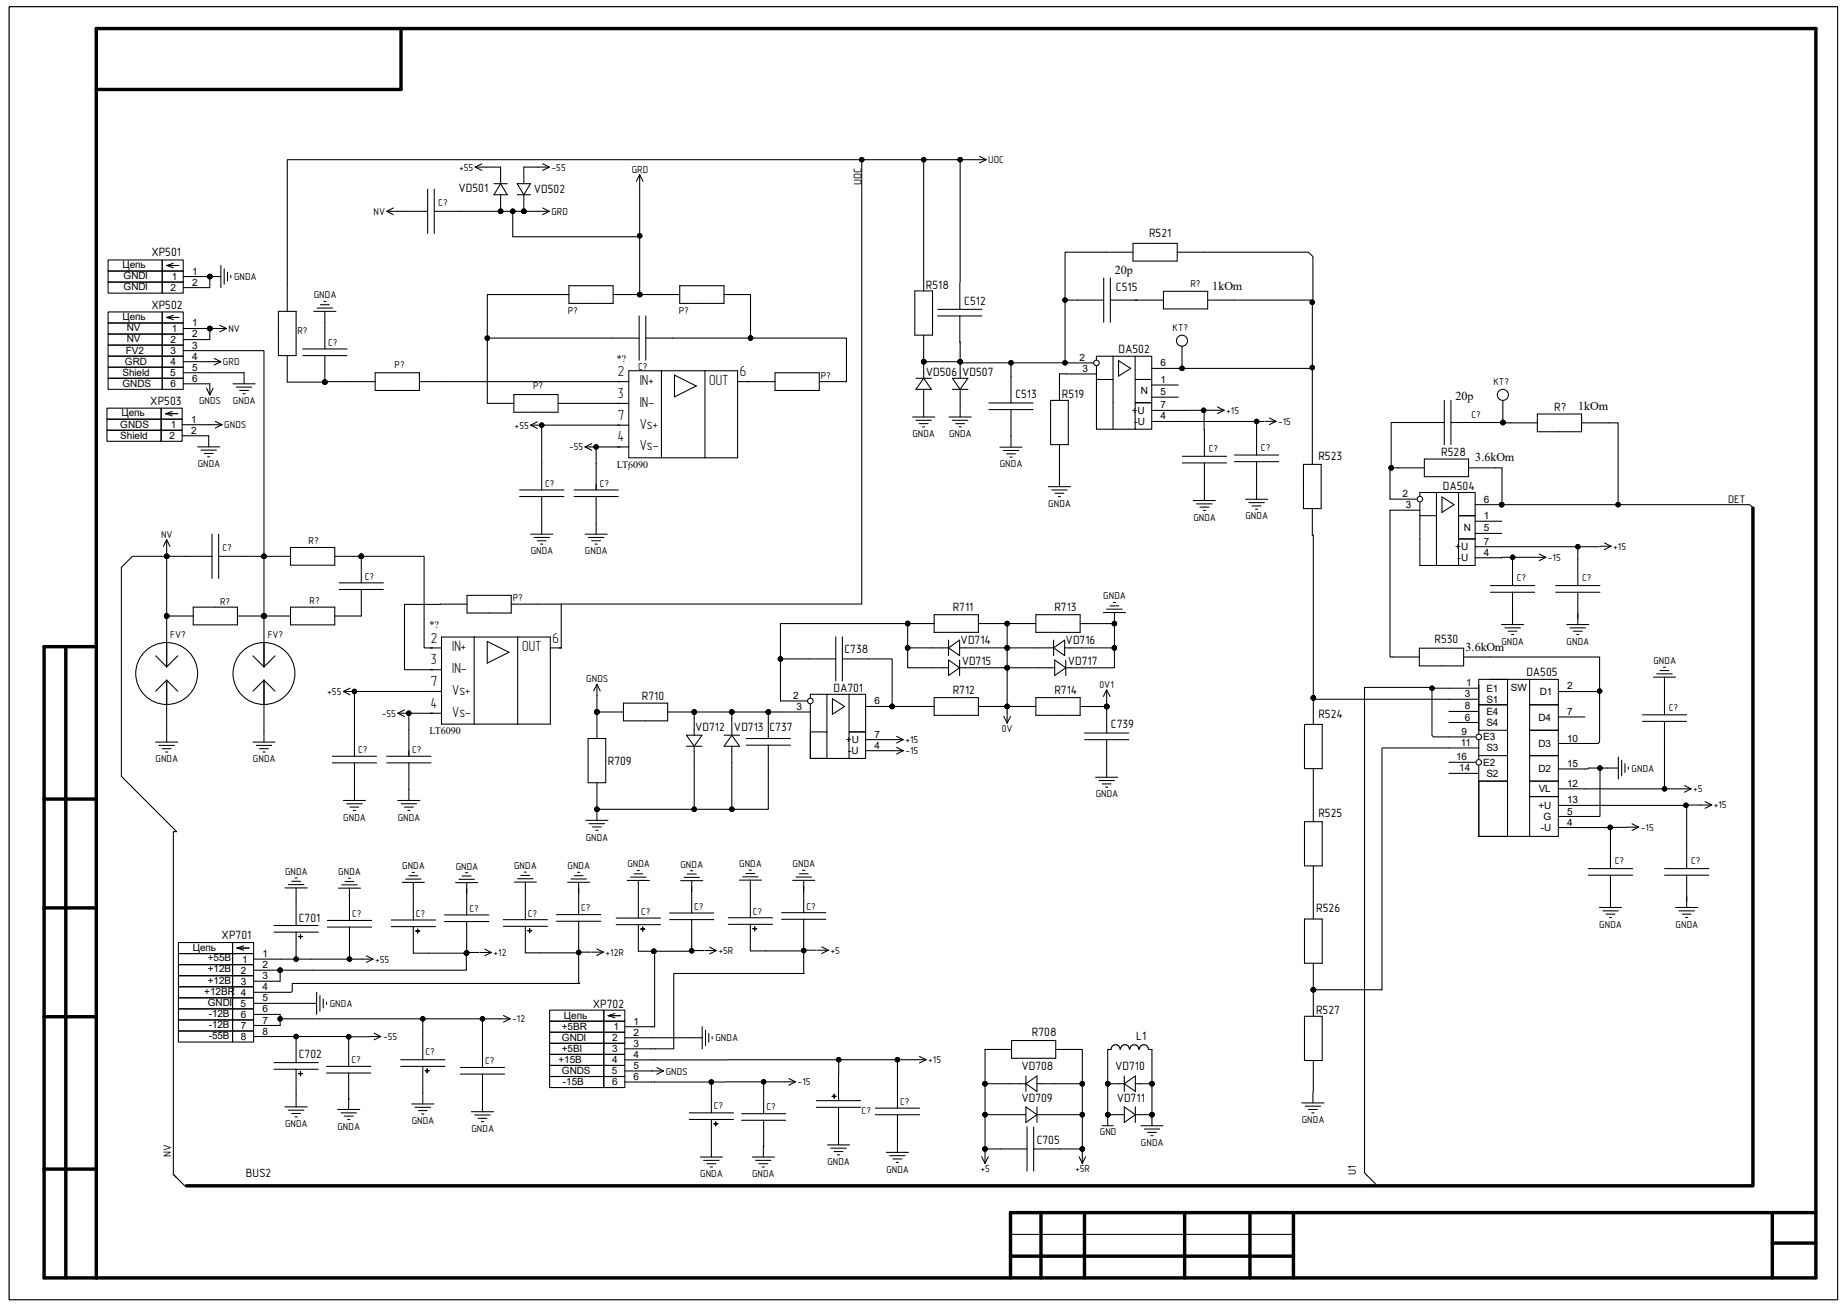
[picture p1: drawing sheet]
<svg xmlns="http://www.w3.org/2000/svg" width="297mm" height="210mm" viewBox="0 0 297 210" stroke-linecap="round" stroke-linejoin="round" font-family="sans-serif">
<g fill="none" stroke="#000" stroke-width=".16">
<path d="M1.5 1.1h294v207.9h-294z"/>
<circle cx="80.5" cy="34" r=".36"/>
<circle cx="82.5" cy="34" r=".36"/>
<circle cx="84.2" cy="34" r=".36"/>
<circle cx="102.9" cy="37.9" r=".36"/>
<circle cx="138.6" cy="25.7" r=".36"/>
<circle cx="148.5" cy="25.7" r=".36"/>
<circle cx="154.4" cy="25.7" r=".36"/>
<circle cx="33.7" cy="44.5" r=".36"/>
<circle cx="33.7" cy="52.8" r=".36"/>
<circle cx="78.4" cy="54.4" r=".36"/>
<circle cx="102.9" cy="47.4" r=".36"/>
<circle cx="120.7" cy="54.4" r=".36"/>
<circle cx="148.5" cy="58.2" r=".36"/>
<circle cx="154.4" cy="58.2" r=".36"/>
<circle cx="162.6" cy="58.3" r=".36"/>
<circle cx="171.3" cy="58.3" r=".36"/>
<circle cx="171.3" cy="48.3" r=".36"/>
<circle cx="190.1" cy="59.2" r=".36"/>
<circle cx="211" cy="59.1" r=".36"/>
<circle cx="211" cy="48.6" r=".36"/>
<circle cx="52.2" cy="61.4" r=".36"/>
<circle cx="87.1" cy="68.4" r=".36"/>
<circle cx="95.9" cy="71.9" r=".36"/>
<circle cx="193.6" cy="66" r=".36"/>
<circle cx="202.1" cy="67.8" r=".36"/>
<circle cx="223.7" cy="75.2" r=".36"/>
<circle cx="241.7" cy="67.9" r=".36"/>
<circle cx="26.8" cy="89.5" r=".36"/>
<circle cx="26.8" cy="99.1" r=".36"/>
<circle cx="42.5" cy="99.1" r=".36"/>
<circle cx="42.5" cy="89.5" r=".36"/>
<circle cx="58.1" cy="89.5" r=".36"/>
<circle cx="241.5" cy="81.2" r=".36"/>
<circle cx="243.2" cy="89.6" r=".36"/>
<circle cx="253.7" cy="87.9" r=".36"/>
<circle cx="260.2" cy="81.2" r=".36"/>
<circle cx="57" cy="111.2" r=".36"/>
<circle cx="65.7" cy="114.7" r=".36"/>
<circle cx="96" cy="114.5" r=".36"/>
<circle cx="111.6" cy="114.5" r=".36"/>
<circle cx="117.7" cy="114.5" r=".36"/>
<circle cx="123.6" cy="114.5" r=".36"/>
<circle cx="125.5" cy="106" r=".36"/>
<circle cx="143.5" cy="113.6" r=".36"/>
<circle cx="146" cy="100.3" r=".36"/>
<circle cx="146" cy="104.2" r=".36"/>
<circle cx="162" cy="104.2" r=".36"/>
<circle cx="162" cy="113.6" r=".36"/>
<circle cx="162" cy="107.4" r=".36"/>
<circle cx="162" cy="100.3" r=".36"/>
<circle cx="178" cy="113.6" r=".36"/>
<circle cx="179.2" cy="100.3" r=".36"/>
<circle cx="179.2" cy="104.2" r=".36"/>
<circle cx="211.2" cy="112.2" r=".36"/>
<circle cx="230.3" cy="110.7" r=".36"/>
<circle cx="257.2" cy="111.1" r=".36"/>
<circle cx="96" cy="130.1" r=".36"/>
<circle cx="111.6" cy="130.1" r=".36"/>
<circle cx="117.7" cy="130.1" r=".36"/>
<circle cx="257.3" cy="123.5" r=".36"/>
<circle cx="258.9" cy="133.1" r=".36"/>
<circle cx="267.7" cy="126.9" r=".36"/>
<circle cx="271.1" cy="129.5" r=".36"/>
<circle cx="45" cy="156" r=".36"/>
<circle cx="47.6" cy="154.2" r=".36"/>
<circle cx="56.2" cy="154.2" r=".36"/>
<circle cx="75" cy="153.3" r=".36"/>
<circle cx="75" cy="153.2" r=".36"/>
<circle cx="93.1" cy="153.2" r=".36"/>
<circle cx="105.1" cy="153" r=".36"/>
<circle cx="111.2" cy="152.9" r=".36"/>
<circle cx="129.2" cy="152.9" r=".36"/>
<circle cx="211.2" cy="159.2" r=".36"/>
<circle cx="45" cy="163.8" r=".36"/>
<circle cx="47.6" cy="166.7" r=".36"/>
<circle cx="56.1" cy="166.7" r=".36"/>
<circle cx="68" cy="163.8" r=".36"/>
<circle cx="77.6" cy="163.8" r=".36"/>
<circle cx="114.4" cy="174" r=".36"/>
<circle cx="122.8" cy="174" r=".36"/>
<circle cx="134.9" cy="170.4" r=".36"/>
<circle cx="144.3" cy="170.4" r=".36"/>
<circle cx="158.4" cy="179.2" r=".36"/>
<circle cx="158.4" cy="174.3" r=".36"/>
<circle cx="174" cy="179.2" r=".36"/>
<circle cx="174" cy="174.3" r=".36"/>
<circle cx="178.1" cy="179.2" r=".36"/>
<circle cx="178.1" cy="174.3" r=".36"/>
<circle cx="185.2" cy="174.3" r=".36"/>
<circle cx="185.2" cy="179.2" r=".36"/>
<circle cx="158.4" cy="184.8" r=".36"/>
<circle cx="174" cy="184.8" r=".36"/>
</g>
<g fill="none" stroke="#000" stroke-width=".55">
<path d="M64.5 4.6v9.8h-49M281.9 81.7v109h-252M10.6 104v101.5M15.5 104h-8.4v101.5h284.9v-200.9h-276.5v200.9M7.1 128.5h8.4M7.1 146h8.4M7.1 163.5h8.4M7.1 188h8.4M167.4 195v10.5M174.4 195v10.5M190.5 195v10.5M201 195v10.5"/>
<path d="M208 195v10.5M285 195v10.5M285 199.9h7M292 195h-129.5v10.5M162.5 202h45.5"/>
</g>
<g fill="none" stroke="#000" stroke-width=".17">
<path d="M62.2 34h6.6M62.2 34l1.1 .5M63.3 33.4l-1.1 .6M68.8 30.4v7.1M69.8 34h18.5M69.8 30.4v7.1M76.4 26.9h4.1v2.6M76.4 26.9l1.1 .5M77.5 26.3l-1.1 .6M79.4 29.5h2.2M80.5 29.5l1.1 1.8h-2.2zM80.5 31.3v2.7"/>
<path d="M82.5 34v4.1h20.2l.2-.2M83.2 31.3h2.1M83.2 29.5h2.1l-1.1 1.8zM84.2 31.3v2.7M87.3 33.4l1 .6M87.3 26.3l1 .6M88.3 26.9h-4.1v2.6M88.3 34l-1 .5M88.3 26.9l-1 .5M102.9 28.1v19.3M102.9 28.1l-.6 1.1M102.9 28.1l.5 1.1"/>
<path d="M138.6 25.7v71.4h-48.4v7.1h-1.7M148.5 25.7h10.1M154.4 25.7v19.7M157.5 25.1l1.1 .6M158.6 25.7l-1.1 .5M182.2 39.1h7.1v2.9h-7.1zM17.4 43.6h8.7v1.8h-8.7zM17.4 41.8h8.7v1.8h-8.7zM17.4 45.4h8.7v1.7h-8.7zM17.4 51.9h8.7v1.8h-8.7zM17.4 50.2h8.7v1.7h-8.7zM17.4 53.7h8.7v1.8h-8.7z"/>
<path d="M17.4 55.5h8.7v1.8h-8.7zM17.4 57.3h8.7v1.8h-8.7zM17.4 59.1h8.7v1.7h-8.7zM26.1 43.6h3.4v1.8h-3.4zM26.1 41.8h3.4v1.8h-3.4zM26.1 45.4h3.4v1.7h-3.4zM26.1 51.9h3.4v1.8h-3.4zM26.1 50.2h3.4v1.7h-3.4zM26.1 53.7h3.4v1.8h-3.4zM26.1 59.1h3.4v1.7h-3.4zM26.1 57.3h3.4v1.8h-3.4zM26.1 55.5h3.4v1.8h-3.4z"/>
<path d="M26.8 42.7h2M26.8 42.7l1.1 .4M26.8 51.1h2M26.8 51.1l1.1 .3M27.9 42.3l-1.1 .4M27.9 50.7l-1.1 .4M29.5 56.4h12.9v50.8M29.5 44.5h6M29.5 52.8h6.9M29.5 59.9h9.7v1.8M29.5 58.2h6M33.7 44.5v1.8h-4.2"/>
<path d="M33.7 52.8v1.8h-4.2M34.4 57.6l1.1 .6M35.3 52.3l1.1 .5M35.5 42.7v3.6M35.5 58.2l-1.1 .5M36 43.2v2.5M36.4 52.8l-1.1 .6M36.6 43.8v1.4M37.1 44.3v.4M44.8 50.1h2.8v7.1h-2.8zM46.2 57.2v4.2h6M48.7 57.2h7.1"/>
<path d="M48.7 56.1h7.1M50.5 50.1h3.5M51 49.5h2.5M51.5 49h1.5M52.1 48.5h.3M52.2 50.1v6M52.2 57.2v4.2M60.3 59.9h7.1v2.9h-7.1zM78.4 54.4v10.5h4.2M91.5 47.4h-13.1v7h24.4M91.5 45.9h7.1v2.9h-7.1zM98.6 47.4h10.7"/>
<path d="M101.1 59.6h17.5v14h-17.5zM102.8 50.8v7.1M103.8 54.4h16.9M103.8 50.8v7.1M106.4 59.6v14M109.3 45.9h7.1v2.9h-7.1zM113.4 59.6v14M116.4 47.4h4.3v7M120.7 54.4h15.4v7h-4.4M124.6 59.9h7.1v2.9h-7.1zM147.1 46.8h2.9v7.1h-2.9zM148.5 58.2h5.9v.1l17.1 .1"/>
<path d="M148.5 46.8v-21.1h-102.3v24.4M148.5 53.9v6.9M150.8 50.8h7.1M150.8 49.7h7.1M154.3 45.5v4.2M154.3 50.8v4.3M154.4 55v5.8M162.6 58.3v6.5M171.5 58.4h4.3M176.3 58.9v10.1h6.2M177.5 48.3h-6.2v10M177.5 44.7v7.1"/>
<path d="M178.6 48.3h8.5M178.6 44.7v7.1M179 57.3v11.7M179.9 58l1.9 1.2-1.9 1.3zM182.2 40.6h-10.9v7.7M182.5 48.3h.3M182.5 57.3h2.7v3.7h-2.7zM182.5 57.3h-6.2v.5M187.1 46.8h7.1v2.9h-7.1zM189.3 40.6h21.1l.7 .7v7.3h-.1M190.1 55.7v3.5M194.2 48.3h16.8v26.4"/>
<path d="M211 59.1l-.1 .1h-25.7M17.2 67.4h8.7v1.8h-8.7zM17.2 65.6h8.7v1.8h-8.7zM17.2 69.2h8.7v1.8h-8.7zM17.4 60.8h8.7v1.8h-8.7zM25.9 67.4h3.4v1.8h-3.4zM25.9 65.6h3.4v1.8h-3.4zM25.9 69.2h3.4v1.8h-3.4zM26.1 60.8h3.4v1.8h-3.4zM26.6 66.5h2M26.6 66.5l1.1 .4M27.7 66.2l-1.1 .3"/>
<path d="M29.3 68.3h6.4M29.3 70.1h4.3v1.8M29.5 61.7h4.2v1.8M31.8 71.9h3.5M32.3 72.4h2.5M32.8 72.9h1.5M33.2 62.4l.5 1.1M33.4 73.5h.3M34.3 62.4l-.6 1.1M34.6 67.8l1.1 .5M35.7 68.3l-1.1 .5M37.5 61.7h3.5"/>
<path d="M38 62.3h2.5M38.5 62.8h1.5M39.1 63.3h.3M60.3 61.4h-8.1M67.4 61.4h33.7M82.6 63.4h7.1v2.9h-7.1zM83.6 78.8h7.1M83.6 79.9h7.1M85.3 68.4h1.8M85.3 68.4l1.1 .5M86.4 67.8l-1.1 .6M87.1 79.9v6"/>
<path d="M89.7 64.9h4.3M92.3 78.8h7.1M92.3 79.9h7.1M94.1 71.9h1.8M94.1 71.9l1.1 .5M94.1 64.9h7M95.2 71.3l-1.1 .6M95.9 79.9v6M101.1 68.4h-14v10.4M101.1 71.9h-5.2v6.9M101.1 75.4v.1M108.5 60.3l3.5 1.8-3.5 1.7z"/>
<path d="M118.6 61.4h6M146.8 67.1h3.5M147.3 60.8h2.5M147.3 67.6h2.5M147.8 68.1h1.4M148.4 68.7h.3M148.5 62.6v4.5M148.5 60.8l1.3 1.8h-2.5zM152.6 67.1h3.6M153.2 62.6h2.4M153.2 60.8h2.4l-1.2 1.8zM153.2 67.6h2.4"/>
<path d="M153.7 68.1h1.4M154.2 68.7h.4M154.4 62.6v4.5M159 65.9h7.1M159 64.8h7.1M160.8 71.9h3.6M161.3 72.4h2.5M161.9 73h1.4M162.4 73.5h.4M162.6 65.9v6M168.6 78.3h3.5M168.9 64.4h2.9v7.1h-2.9z"/>
<path d="M169.1 78.8h2.5M169.7 79.3h1.4M170.2 79.9h.3M170.4 71.5v6.8M176.3 60.1h-5.9v4.3M176.3 61h2.7M182.5 61h2.7v3.8h-2.7zM182.5 64.8h2.7v4.2h-2.7zM185.2 66h8.3l.1 .2 .1 7.2M185.2 67.8h18M185.2 61.9h4.3M185.2 63.9h4.3"/>
<path d="M190.1 74.4h7.1M190.1 73.4h7.1M193.7 74.4v6.1M195.8 65.4l1 .6M196.8 66h-3.3M196.8 66l-1 .5M198.5 74.2h7.1M198.5 73.2h7.1M202.1 67.8v5.4M202.1 74.2v6.1M203.4 67.8h1.8M204.1 67.2l1.1 .6"/>
<path d="M205.2 67.8l-1.1 .5M209.6 74.7h2.8v7.1h-2.8zM223.7 75.2h-.2v5.1h4.3M223.7 75.2h5.3M229 73.8h7.2v2.9h-7.2zM231 79.2v11.7M231.9 79.9l1.9 1.3-1.9 1.2zM232.3 67.9h-8.6v7.3M232.3 64.4v7.1M233.3 67.9h8.4M233.3 64.4v7.1M234.5 79.2h2.7v3.7h-2.7z"/>
<path d="M234.5 79.2h-6.2v.5M236.2 75.2h5.3v6.1v-.1M241.7 67.9l5.5 .1M241.7 64.4v3.5M247.2 66.6h7.1v2.8h-7.1zM254.3 68h5.9v13.2M26.8 86.8v20.4M26.8 99.1h4.3M26.8 86.8l-.5 1.1M26.8 86.8l.5 1.1M31.1 97.6h7.1v2.9h-7.1zM34.1 89.5h-12.8l-1.8 1.7v33.6l8.9 8.9"/>
<path d="M34.1 85.9v7.1M35.2 89.5h11.5M35.2 85.9v7.1M38.2 99.1h8.5M46.7 97.6h7.1v2.9h-7.1zM46.7 88h7.1v2.9h-7.1zM53.8 89.5h4.3M54.5 93.7h7.2M54.5 94.8h7.2M58.1 89.5h10.1v14.7h2.8M58.1 94.8v4.3h-4.3M58.1 89.5v4.2"/>
<path d="M75.1 97.2h-10.1v10.5h6M75.1 95.7h7.1v2.9h-7.1zM82.2 97.2h8M85.3 85.9h3.6M85.9 86.4h2.5M86.4 87h1.4M86.9 87.5h.4M94.1 85.9h3.5M94.6 86.4h2.5M95.2 87h1.4M95.7 87.5h.3M150.2 98.8h7.1v2.9h-7.1z"/>
<path d="M177.4 98.5h3.6M178 98h2.4M178.5 97.4h1.4M179 96.9h.4M179.2 98.5v5.7M191.9 80.5h3.6M192.4 81h2.5M193 81.6h1.4M193.5 82.1h.4M200.3 80.3h3.5M200.8 80.8h2.5M201.4 81.4h1.4"/>
<path d="M201.9 81.9h.3M211 81.8v4.3h.2v26.1M228.3 82h-4.8v23.7h4.7M228.3 80.8v10.1h6.2M228.3 82.9h2.7M234.5 82.9h2.7v3.8h-2.7zM234.5 86.7h2.7v4.2h-2.7zM237.2 89.7l6-.1v4.6M237.2 87.9h20M237.2 83.8h4.3M237.2 85.8h4.3M237.2 81.2h4.3"/>
<path d="M239.7 95.2h7.1M239.7 94.2h7.1M241.5 81.2h39.9l.5 .5M243.2 95.2v5.2M243.2 89.6h5.4M247.5 89.1l1.1 .5M248.6 89.6l-1.1 .6M250.2 95.2h7.1M250.2 94.2h7.1M253.7 95.2v5.2M253.7 87.9v6.3M257.3 87.8h1.8"/>
<path d="M258 87.3l1.1 .5M259.1 87.8l-1.1 .6M25 105.5l1.8 1.7M25 119.3h3.6M25.6 119.9h2.5M26.8 109.4v9.9M26.8 109.4l1.8 1.8M26.8 109.4l-1.8 1.8M28.6 105.5l-1.8 1.7M40.7 105.5l1.7 1.7M40.7 119.3h3.5M41.2 119.9h2.5"/>
<path d="M42.4 109.4v9.9M42.4 109.4l1.8 1.8M42.4 109.4l-1.7 1.8M44.2 105.5l-1.8 1.7M55.2 111.2h1.8M55.2 111.2l1.1 .5M56.3 110.7l-1.1 .5M64 114.7h1.7M64 114.7l1 .5M65 114.2l-1 .5M71 111.2h-14v10.4M71 114.7h-5.3v6.9"/>
<path d="M71 102.4h17.5v14h-17.5zM76.2 102.4v14M78.3 103.1l3.5 1.8-3.5 1.7zM83.2 102.4v14M94.6 118.8h2.8v7.1h-2.8zM96 114.5h4.3M96 110.1v8.7M96 110.1l-.5 1M96 110.1l.5 1M100.3 113.1h7.1v2.8h-7.1zM107.4 114.5h22.9M110.4 118.2h2.5l-1.3 1.8z"/>
<path d="M111.6 114.5v3.7M116.4 118.2h2.5M117.7 118.2l1.2 1.8h-2.5zM117.7 114.5v3.7M120 118.8h7.1M120 119.8h7.1M123.5 119.8v10.3h-5.8M123.5 114.5v4.3M125.5 106v6.7h4.3M125.5 106h8.9M130.3 117.7h2.7v4.3h-2.7zM130.3 113.3v8.7h6.2"/>
<path d="M133 111.6v6.1M133.9 112.4l1.9 1.2-1.9 1.3zM134.4 102.4v7.1M135.5 106h8v7.6M135.5 102.4v7.1M136.5 111.6h2.7v6.1h-2.7zM136.5 117.7h2.7v4.3h-2.7zM136.5 111.6h-6.2v.6M139.2 113.6h11M139.2 118.9h6M144.2 118.4l1 .5M145.2 118.9l-1 .6"/>
<path d="M146 100.3h-20.5v5.7M146 104.2v3.2h6.5M146 100.3h4.2M146 104.2h6.5M146 100.3v3.9M150.2 112.2h7.1v2.8h-7.1zM152.5 102.9v2.5M152.5 106.1l1.8 1.3-1.8 1.2zM152.5 104.2l1.8-1.3v2.5zM154.3 104.2h15.1M154.3 107.4h15.3M154.3 106.1v2.5"/>
<path d="M157.3 113.6h9.3M157.3 100.3h9.3M161.4 115.2l.6 1.1M162 100.3v16M162.5 115.2l-.5 1.1M166.6 112.2h7.1v2.8h-7.1zM169.4 102.9v2.5M169.4 104.2l1.8-1.3v2.5zM169.6 106.1l1.8 1.3-1.8 1.2zM170.1 101.7h-3.5v-2.9h7.1v2.9h-3.6M171.2 104.2h8M171.4 106.1v2.5"/>
<path d="M173.7 113.6h4.6M173.7 100.3h5.5M174.4 118.9h7.1M174.4 117.9h7.1M178 110.9v7M178 118.9v6.1M178 110.9l-.6 1.1M178 110.9l.5 1.1M179.2 104.2v3.2h-7.8M209.8 116.5h2.8v7.1h-2.8zM211.2 112.2l.2 .2h26.4M211.2 112.2v4.3"/>
<path d="M228.2 104.2h7.2v2.9h-7.2zM230.3 110.7h7.5M233 114.4h4.8M233 116.2h4.8M235.4 105.7h21.8v13.6l-.2 .3h-6.4M237.3 118.5h-6.8l-.2-.2v-7.8l-10.9 .1v78l1.8 1.8M237.8 109.3h4.6v4h-4.6zM237.8 113.3h4.6v4.1h-4.6zM237.8 110.1v7.9M237.8 119v3.1M239.6 109.3h6.4M241.4 100.4h3.6"/>
<path d="M242 101h2.5M242.4 117.4v8.2h-4.6M242.5 101.5h1.4M243 102h.4M246 117.4h4.6v4.1h-4.6zM246 113.3h4.6v4.1h-4.6zM246 109.3h4.6v4h-4.6zM250.6 115.3h4.3M251.9 100.4h3.6M252.5 101h2.5M253 101.5h1.4M253.6 102h.3"/>
<path d="M257.2 111.1l-6.6 .1M264.1 116h7.1M264.1 114.9h7.1M265.9 108.9h3.5M266.4 108.4h2.5M267 107.8h1.4M267.5 107.3h.3M267.7 116v10.9h-17.1M267.7 108.9v6M26.1 120.4h1.4M26.6 120.9h.4M28.4 133.7h-.5v55.2l.5 .5"/>
<path d="M41.7 120.4h1.5M42.3 120.9h.3M53.4 121.6h7.2M53.4 122.7h7.2M55.2 128.7h3.6M55.8 129.3h2.4M56.3 129.8h1.4M56.8 130.3h.4M57 122.7v6M62.2 121.6h7.1M62.2 122.7h7.1M64 128.7h3.5"/>
<path d="M64.5 129.3h2.5M65 129.8h1.5M65.6 130.3h.3M65.7 122.7v6M94.2 131.9h3.6M94.7 132.5h2.5M95.3 133h1.4M95.8 133.5h.4M96 125.9v6M96 130.1h21.7M102.5 140h.3M110.4 120h2.5"/>
<path d="M111.6 120v10.1M117.7 120v10.1M120.5 139.9h.3M129.1 140h.3M139.2 120.7h6M144.2 120.2l1 .5M145.2 120.7l-1 .6M176.2 125h3.5M176.7 125.5h2.5M177.2 126.1h1.5M177.8 126.6h.3M209.8 132.1h2.8v7.1h-2.8z"/>
<path d="M211.2 123.6v8.5M211.2 139.2v8.6M233 122.6h4.3M233 124.4h4.8M237.8 125.6h4.6v8.9h-4.6zM237.8 120.3l-15.6 .1v38.8h-11M237.8 123.1v11.4h8.2M237.8 121.5h4.6M246 128.1h4.6v6.4h-4.6zM246 125.6h4.6v2.5h-4.6zM246 121.5h4.6v4.1h-4.6zM250.6 133.1h8.3l.1 6.6"/>
<path d="M250.6 129.5h20.5l.1 .1v10.1M255.4 139.7h7.1M257.3 123.5v7.7l-6.7 .1M258.9 133.1h2.8M260.2 123.5l-9.6 .2M260.2 121.7v3.6M260.8 122.3v2.5M261.3 122.8v1.4M261.7 133h1.8M261.8 123.3v.4M262.4 132.5l1.1 .5M263.5 133l-1.1 .5"/>
<path d="M267.7 126.9h4.2M267.7 139.7h7.1M270.9 126.3l1 .6M271.9 126.9l-1 .5M274.2 128.9l1.1 .6M275.3 129.5h-4.2M275.3 129.5l-1.1 .5M28.7 158.7h8.7v1.8h-8.7zM28.7 156.9h8.7v1.8h-8.7zM28.7 155.1h8.7v1.8h-8.7zM28.7 151.6h8.7v1.7h-8.7zM28.7 153.3h8.7v1.8h-8.7z"/>
<path d="M37.4 156.9h3.4v1.8h-3.4zM37.4 158.7h3.4v1.8h-3.4zM37.4 155.1h3.4v1.8h-3.4zM37.4 151.6h3.4v1.7h-3.4zM37.4 153.3h3.4v1.8h-3.4zM38.1 152.5h2M38.1 152.5l1.1 .3M39.2 152.1l-1.1 .4M40.8 156h4.2M44.1 148.8h7.1M44.1 149.9h7.1M45.8 142.8h3.6"/>
<path d="M46.4 142.3h2.5M46.9 141.7h1.4M47.4 141.2h.4M47.6 142.8v6M47.6 149.9v4.3M48 150.6h.7zM48.3 150.3v.7zM50.9 159.6v3.5M52.6 149.1h7.2M52.6 148h7.2M54.4 142.8h3.6M55 142.3h2.4"/>
<path d="M55.5 141.8h1.4M56 141.2h.4M56.2 149.1v5.1h-15.4M56.2 154.2h3.8M56.2 142.8v5.2M58.9 153.7l1.1 .5M60 154.2l-1.1 .6M62.9 147.9h7.1M62.9 149h7.1M64.7 141.9h3.5M65.2 141.4h2.5M65.8 140.8h1.4"/>
<path d="M66.3 140.3h.3M66.5 141.9v6M66.8 149.7h.7zM67.2 149.4v.7zM71.5 148.2h7.1M71.5 147.1h7.1M73.3 141.9h3.5M73.8 141.4h2.5M74.3 140.9h1.5M74.9 140.3h.3M75 153.3v2.7h-30v1.8h-4.2M75 148.2v5.1h-8.5v-4.3"/>
<path d="M75 141.9v5.2M77.1 153.2h-2.1M77.2 153.2h1.8M77.9 152.6l1.1 .6M79 153.2l-1.1 .5M80.9 147.9h7.1M80.9 149h7.1M82.7 141.8h3.6M83.2 141.3h2.5M83.8 140.8h1.4M84.3 140.2h.4M84.5 141.8v6.1"/>
<path d="M84.8 149.7h.7zM85.2 149.3v.7zM89.5 148.1h7.1M89.5 147.1h7.1M91.3 141.9h3.5M91.8 141.4h2.5M92.3 140.8h1.5M92.9 140.3h.3M93.1 148.1l-.1 5.1h-8.5v-4.2M93.1 141.9v5.2M95.1 153.1l-2 .1v4.8l.1 .1h-46.2v1.3l-.2 .2h-6M95.2 153.1h1.8"/>
<path d="M96 152.6l1 .5M97 153.1l-1 .5M99.1 147.6h7.1M99.1 148.7h7.1M100.9 141.6h3.5M101.4 141h2.5M101.9 140.5h1.5M102.6 141.6v6M102.6 148.7v4.3h2.5M103 149.4h.7zM103.3 149.1l.1 .7zM105.1 153l.2 .1v12h-4.8"/>
<path d="M107.7 147.9h7.1M107.7 146.8h7.1M109.5 141.6h3.5M110 141.1h2.5M110.5 140.6h1.4M111.1 140h.3M111.2 147.9v5.1h-6.1M111.2 141.6v5.2M113.2 152.9h-2M113.4 152.9h1.8M114.1 152.3l1.1 .6M115.2 152.9l-1.1 .5"/>
<path d="M117.1 147.6h7.1M117.1 148.6h7.1M118.9 141.5h3.5M119.4 141h2.5M119.9 140.5h1.5M120.7 141.5v6.1M121 149.3l.7 .1zM121.4 149v.7zM125.7 147.8h7.1M125.7 146.8h7.1M127.5 141.6h3.5M128 141h2.5"/>
<path d="M128.5 140.5h1.5M129.2 147.8v5.1h-8.5v-4.3M129.2 141.6v5.2M131.2 152.8l-2 .1v3.6h.1h-21v12.1l-7.8 .1M131.4 152.8h1.8M132.1 152.3l1.1 .5M133.2 152.8l-1.1 .5M209.8 147.8h2.8v7.1h-2.8zM211.2 154.9v8.5M255.4 140.7h7.1M257.2 145.9h3.6M257.7 146.5h2.5"/>
<path d="M258.3 147h1.4M258.8 147.5h.4M259 140.7v5.2M267.7 140.7h7.1M269.5 145.9h3.5M270 146.5h2.5M270.5 147h1.4M271 147.5h.4M271.2 140.7v5.2M28.7 162.2h8.7v1.8h-8.7zM28.7 160.5h8.7v1.7h-8.7zM28.7 164h8.7v1.8h-8.7z"/>
<path d="M28.7 165.8h8.7v1.8h-8.7zM37.4 164h3.4v1.8h-3.4zM37.4 162.2h3.4v1.8h-3.4zM37.4 165.8h3.4v1.8h-3.4zM37.4 160.5h3.4v1.7h-3.4zM40.8 166.7h15.3v4.8M40.8 163.1h4.2v1.8h-4.2M40.8 161.3h10.1M44.1 170.9h7.1M44.1 171.9h7.1M44.9 163.8h37.1M45.8 178h3.6"/>
<path d="M46.4 178.5h2.5M46.9 179.1h1.4M47.4 179.6h.4M47.6 166.6v4.3M47.6 171.9v6.1M48 172.6l.7 .1zM48.3 172.3v.7zM51.4 160.1v2.5M52 160.6v1.5M52.5 161.2v.3M52.5 172.6h7.1M52.5 171.5h7.1"/>
<path d="M54.3 178.4h3.5M54.8 179h2.5M55.4 179.5h1.4M56.1 172.6v5.8M56.1 166.7h3.3M59.5 166.7h1.7M60.2 166.1l1 .6M61.2 166.7l-1 .5M64.4 171.5h7.1M64.4 170.4h7.1M66.2 177.5h3.6M66.7 178.1h2.5"/>
<path d="M67.3 178.6h1.4M67.8 179.1h.4M68 163.8v6.6M68 171.5v6M68.3 172.2h.8zM68.7 171.8v.8zM74 172.7h7.1M74 171.7h7.1M75.8 178.8h3.6M76.3 179.3h2.5M76.9 179.8h1.4M77.6 163.8v7.9"/>
<path d="M77.6 172.7v6.1M81 163.3l1 .5M82 163.8l-1 .6M88.4 164.2h8.7v1.8h-8.7zM88.4 162.4h8.7v1.8h-8.7zM88.4 166h8.7v1.8h-8.7zM88.4 167.8h8.7v1.8h-8.7zM88.4 169.6h8.7v1.7h-8.7zM88.4 171.3h8.7v1.8h-8.7zM88.4 173.1h8.7v1.8h-8.7zM97.1 164.2h3.4v1.8h-3.4zM97.1 162.4h3.4v1.8h-3.4z"/>
<path d="M97.1 166h3.4v1.8h-3.4zM97.1 171.3h3.4v1.8h-3.4zM97.1 169.6h3.4v1.7h-3.4zM97.1 167.8h3.4v1.8h-3.4zM97.1 173.1h3.4v1.8h-3.4zM97.8 163.3h2M97.8 163.3l1.1 .4M98.9 163l-1.1 .3M100.5 172.2h6.2M100.5 166.9h12.4M100.5 174h22.3v5.1M105.6 171.7l1.1 .5"/>
<path d="M106.7 172.2l-1.1 .6M110.8 179h7.2M112.9 165.1v3.6M113.5 165.6v2.5M114 166.2v1.4M114.4 174v5M114.5 166.7v.4M119.2 179.1h7.2M122.8 174h5.1M126.8 173.4l1.1 .6M127.9 174l-1.1 .5M131.3 178.1h7.1"/>
<path d="M131.3 177h7.1M133.8 176.3h.7zM134.1 175.9l.1 .7zM134.8 172.7v4.3M134.8 178.1v6M134.9 170.4v2.3M140.8 179.3h7.1M140.8 178.2h7.1M144.3 170.4v7.8M144.3 179.3v6M147.8 169.9l1.1 .5M148.9 170.4h-48.4"/>
<path d="M148.9 170.4l-1.1 .5M158.4 179.2h6.6M158.4 174.3h6.6M162.7 168.8h-4.3v18.3M162.7 167.3h7.1v2.9h-7.1zM165 173v2.5M165 178l1.8 1.2-1.8 1.3zM165 174.3l1.8-1.3v2.5zM166.8 179.2h7.2M166.8 174.3h7.2M166.8 178v2.5M169.8 168.8h4.2v18.3"/>
<path d="M178.1 179.2h2.7M178.1 174.3h2.7M178.7 168.8h-.6v12.2M178.7 168.7a.71 .71 0 0 1 .7-.7 .71 .71 0 0 1 .7 .7M180.2 168.7a.71 .71 0 0 1 .7-.7 .71 .71 0 0 1 .7 .7M180.8 174.3l1.8-1.3v2.5zM180.8 178l1.8 1.2-1.8 1.3zM180.8 173v2.5M181.7 168.7a.7 .7 0 0 1 .7-.7 .7 .7 0 0 1 .7 .7M182.6 179.2h2.6M182.6 174.3h2.6M182.6 178v2.5"/>
<path d="M183.2 168.7a.71 .71 0 0 1 .7-.7 .71 .71 0 0 1 .8 .7M184.7 168.8h.5v12.2M209.3 177.4h3.6M209.8 163.4h2.8v7.1h-2.8zM209.9 177.9h2.5M210.4 178.4h1.4M210.9 179h.4M211.1 175.6v1.8M211.2 170.5v5M27.9 188.9l1.8 1.7M55.9 180h.4M77.4 180.4h.4"/>
<path d="M110.8 180h7.2M112.6 186.1h3.6M113.1 186.6h2.5M113.7 187.1h1.4M114.2 187.7h.4M114.4 180v6.1M114.8 180.7h.7zM115.1 180.4v.7zM119.2 180.1h7.2M121 186.1h3.5M121.5 186.6h2.5M122 187.1h1.5"/>
<path d="M122.6 187.7h.3M122.8 180.1v6M133.1 184.1h3.5M133.6 184.6h2.5M134.1 185.2h1.5M134.7 185.7h.3M142.5 185.3h3.6M143.1 185.8h2.5M143.6 186.4h1.4M144.1 186.9h.4M157.9 186l.5 1.1M158.4 184.8h6.8"/>
<path d="M158.9 186l-.5 1.1M162.5 198.5h45.5M165.2 181.2v7.1M166.2 184.8h7.8M166.2 181.2v7.1M173.5 186l.5 1.1M174.6 186l-.6 1.1M177.2 181h1.8M183.5 181h3.5M184 181.6h2.5M184.5 182.1h1.5M185.1 182.6h.3"/>
<circle cx="176.3" cy="58.4" r=".44"/>
<circle cx="190.1" cy="54.8" r=".89"/>
<circle cx="241.7" cy="63.5" r=".89"/>
<circle cx="228.3" cy="80.3" r=".44"/>
<circle cx="26.8" cy="108.3" r="5"/>
<circle cx="42.4" cy="108.3" r="5"/>
<circle cx="130.3" cy="112.7" r=".44"/>
<circle cx="237.8" cy="118.5" r=".44"/>
<circle cx="237.8" cy="122.6" r=".44"/>
</g>
<g fill="#000">
<circle cx="80.5" cy="34" r=".36"/>
<circle cx="82.5" cy="34" r=".36"/>
<circle cx="84.2" cy="34" r=".36"/>
<circle cx="102.9" cy="37.9" r=".36"/>
<circle cx="138.6" cy="25.7" r=".36"/>
<circle cx="148.5" cy="25.7" r=".36"/>
<circle cx="154.4" cy="25.7" r=".36"/>
<circle cx="33.7" cy="44.5" r=".36"/>
<circle cx="33.7" cy="52.8" r=".36"/>
<circle cx="78.4" cy="54.4" r=".36"/>
<circle cx="102.9" cy="47.4" r=".36"/>
<circle cx="120.7" cy="54.4" r=".36"/>
<circle cx="148.5" cy="58.2" r=".36"/>
<circle cx="154.4" cy="58.2" r=".36"/>
<circle cx="162.6" cy="58.3" r=".36"/>
<circle cx="171.3" cy="58.3" r=".36"/>
<circle cx="171.3" cy="48.3" r=".36"/>
<circle cx="190.1" cy="59.2" r=".36"/>
<circle cx="211" cy="59.1" r=".36"/>
<circle cx="211" cy="48.6" r=".36"/>
<circle cx="52.2" cy="61.4" r=".36"/>
<circle cx="87.1" cy="68.4" r=".36"/>
<circle cx="95.9" cy="71.9" r=".36"/>
<circle cx="193.6" cy="66" r=".36"/>
<circle cx="202.1" cy="67.8" r=".36"/>
<circle cx="223.7" cy="75.2" r=".36"/>
<circle cx="241.7" cy="67.9" r=".36"/>
<circle cx="26.8" cy="89.5" r=".36"/>
<circle cx="26.8" cy="99.1" r=".36"/>
<circle cx="42.5" cy="99.1" r=".36"/>
<circle cx="42.5" cy="89.5" r=".36"/>
<circle cx="58.1" cy="89.5" r=".36"/>
<circle cx="241.5" cy="81.2" r=".36"/>
<circle cx="243.2" cy="89.6" r=".36"/>
<circle cx="253.7" cy="87.9" r=".36"/>
<circle cx="260.2" cy="81.2" r=".36"/>
<circle cx="57" cy="111.2" r=".36"/>
<circle cx="65.7" cy="114.7" r=".36"/>
<circle cx="96" cy="114.5" r=".36"/>
<circle cx="111.6" cy="114.5" r=".36"/>
<circle cx="117.7" cy="114.5" r=".36"/>
<circle cx="123.6" cy="114.5" r=".36"/>
<circle cx="125.5" cy="106" r=".36"/>
<circle cx="143.5" cy="113.6" r=".36"/>
<circle cx="146" cy="100.3" r=".36"/>
<circle cx="146" cy="104.2" r=".36"/>
<circle cx="162" cy="104.2" r=".36"/>
<circle cx="162" cy="113.6" r=".36"/>
<circle cx="162" cy="107.4" r=".36"/>
<circle cx="162" cy="100.3" r=".36"/>
<circle cx="178" cy="113.6" r=".36"/>
<circle cx="179.2" cy="100.3" r=".36"/>
<circle cx="179.2" cy="104.2" r=".36"/>
<circle cx="211.2" cy="112.2" r=".36"/>
<circle cx="230.3" cy="110.7" r=".36"/>
<circle cx="257.2" cy="111.1" r=".36"/>
<circle cx="96" cy="130.1" r=".36"/>
<circle cx="111.6" cy="130.1" r=".36"/>
<circle cx="117.7" cy="130.1" r=".36"/>
<circle cx="257.3" cy="123.5" r=".36"/>
<circle cx="258.9" cy="133.1" r=".36"/>
<circle cx="267.7" cy="126.9" r=".36"/>
<circle cx="271.1" cy="129.5" r=".36"/>
<circle cx="45" cy="156" r=".36"/>
<circle cx="47.6" cy="154.2" r=".36"/>
<circle cx="56.2" cy="154.2" r=".36"/>
<circle cx="75" cy="153.3" r=".36"/>
<circle cx="75" cy="153.2" r=".36"/>
<circle cx="93.1" cy="153.2" r=".36"/>
<circle cx="105.1" cy="153" r=".36"/>
<circle cx="111.2" cy="152.9" r=".36"/>
<circle cx="129.2" cy="152.9" r=".36"/>
<circle cx="211.2" cy="159.2" r=".36"/>
<circle cx="45" cy="163.8" r=".36"/>
<circle cx="47.6" cy="166.7" r=".36"/>
<circle cx="56.1" cy="166.7" r=".36"/>
<circle cx="68" cy="163.8" r=".36"/>
<circle cx="77.6" cy="163.8" r=".36"/>
<circle cx="114.4" cy="174" r=".36"/>
<circle cx="122.8" cy="174" r=".36"/>
<circle cx="134.9" cy="170.4" r=".36"/>
<circle cx="144.3" cy="170.4" r=".36"/>
<circle cx="158.4" cy="179.2" r=".36"/>
<circle cx="158.4" cy="174.3" r=".36"/>
<circle cx="174" cy="179.2" r=".36"/>
<circle cx="174" cy="174.3" r=".36"/>
<circle cx="178.1" cy="179.2" r=".36"/>
<circle cx="178.1" cy="174.3" r=".36"/>
<circle cx="185.2" cy="174.3" r=".36"/>
<circle cx="185.2" cy="179.2" r=".36"/>
<circle cx="158.4" cy="184.8" r=".36"/>
<circle cx="174" cy="184.8" r=".36"/>
</g>
<g font-size="2.4">
<text x="99.4" y="60.5">2</text>
<text x="99.4" y="64">3</text>
<text x="102.9" y="61.9">IN+</text>
<text x="102.9" y="65.4">IN-</text>
<text x="114" y="61.9">OUT</text>
<text x="119" y="60.5">6</text>
<text x="99.4" y="71">4</text>
<text x="99.4" y="67.5">7</text>
<text x="102.9" y="68.9">Vs+</text>
<text x="102.9" y="72.4">Vs-</text>
<text x="69.3" y="103.3">2</text>
<text x="69.3" y="106.8">3</text>
<text x="72.7" y="104.7">IN+</text>
<text x="83.9" y="104.7">OUT</text>
<text x="88.9" y="103.3">6</text>
<text x="69.3" y="113.8">4</text>
<text x="69.3" y="110.3">7</text>
<text x="72.7" y="108.2">IN-</text>
<text x="72.7" y="111.7">Vs+</text>
<text x="72.7" y="115.2">Vs-</text>
</g>
<g font-size="1.9">
<text x="73.7" y="30.9">VD501</text>
<text x="85.9" y="31.1">VD502</text>
<text x="24.3" y="41.2">XP501</text>
<text x="184.8" y="38.1">R521</text>
<text x="148.9" y="46.4">R518</text>
<text x="179.3" y="44.1">20p</text>
<text x="179.5" y="46.8">C515</text>
<text x="194.9" y="46.6">1kOm</text>
<text x="24.3" y="49.6">XP502</text>
<text x="155.1" y="49">C512</text>
<text x="179.9" y="56.7">DA502</text>
<text x="24.2" y="65.1">XP503</text>
<text x="148.9" y="60.5">VD506 VD507</text>
<text x="163.3" y="64.1">C513</text>
<text x="170.8" y="64">R519</text>
<text x="234.1" y="64.4">20p</text>
<text x="253.8" y="66">1kOm</text>
<text x="249.9" y="66.2">R?</text>
<text x="212" y="74">R523</text>
<text x="231.8" y="73.4">R528</text>
<text x="237.2" y="74.2">3.6kOm</text>
<text x="232" y="78.8">DA504</text>
<text x="153.2" y="98.3">R711</text>
<text x="169.5" y="98.3">R713</text>
<text x="135.8" y="105">C738</text>
<text x="154.5" y="103.6">VD714</text>
<text x="154.6" y="107">VD715</text>
<text x="171.4" y="103.6">VD716</text>
<text x="171.7" y="107">VD717</text>
<text x="230.7" y="103.3">R530</text>
<text x="235.7" y="104.7">3.6kOm</text>
<text x="103.2" y="112.5">R710</text>
<text x="134" y="111.3">DA701</text>
<text x="153.2" y="111.6">R712</text>
<text x="169.5" y="111.6">R714</text>
<text x="245.4" y="108.7">DA505</text>
<text x="111.8" y="117.5">VD712</text>
<text x="118" y="117.5">VD713</text>
<text x="123.7" y="117.5">C737</text>
<text x="178.6" y="117.1">C739</text>
<text x="212" y="115.4">R524</text>
<text x="97.7" y="123">R709</text>
<text x="212" y="131.4">R525</text>
<text x="48" y="148.3">C701</text>
<text x="211.7" y="146.7">R526</text>
<text x="35.6" y="151">XP701</text>
<text x="95.3" y="162.1">XP702</text>
<text x="165.9" y="166.6">R708</text>
<text x="182.7" y="167.3">L1</text>
<text x="211.6" y="163">R527</text>
<text x="48" y="170.1">C702</text>
<text x="164.3" y="172.1">VD708</text>
<text x="179.3" y="172.1">VD710</text>
<text x="164.3" y="177.2">VD709</text>
<text x="179.6" y="177.2">VD711</text>
<text x="166.7" y="184">C705</text>
<text x="39.5" y="189.2">BUS2</text>
</g>
<g font-size="1.8">
<text x="138.6" y="29.8" transform="rotate(-90 138.6 29.8)">UOC</text>
<text x="277.9" y="80.8">DET</text>
<text x="27.5" y="186" transform="rotate(-90 27.5 186)">NV</text>
<text x="218" y="189" transform="rotate(-90 218 189)">U1</text>
</g>
<g font-size="1.6">
<text x="73.8" y="27.4">+55</text>
<text x="88.7" y="27.4">-55</text>
<text x="101.6" y="27.8">GRD</text>
<text x="158.9" y="26.2">UOC</text>
<text x="60.1" y="34.5">NV</text>
<text x="70.5" y="33.1">C?</text>
<text x="88.7" y="34.5">GRD</text>
<text x="19.7" y="43.1">Цепь</text>
<text x="19.9" y="44.9">GNDI</text>
<text x="19.9" y="46.7">GNDI</text>
<text x="27.4" y="46.8">2</text>
<text x="27.6" y="45">1</text>
<text x="30.9" y="44.2">1</text>
<text x="30.9" y="45.9">2</text>
<text x="37.6" y="45">GNDA</text>
<text x="50.5" y="48">GNDA</text>
<text x="191.4" y="46.1">R?</text>
<text x="19.7" y="51.5">Цепь</text>
<text x="20.4" y="53.3">NV</text>
<text x="27.6" y="53.4">1</text>
<text x="30.9" y="52.5">1</text>
<text x="36.7" y="53.4">NV</text>
<text x="47.8" y="53.7">R?</text>
<text x="91.3" y="50.4">P?</text>
<text x="109.1" y="50.4">P?</text>
<text x="188.6" y="53.2">KT?</text>
<text x="20.1" y="58.6">GRD</text>
<text x="20.2" y="56.9">FV2</text>
<text x="20.4" y="55.1">NV</text>
<text x="27.4" y="56.9">3</text>
<text x="27.4" y="58.7">4</text>
<text x="27.4" y="55.2">2</text>
<text x="30.9" y="56">3</text>
<text x="30.9" y="59.6">5</text>
<text x="30.9" y="57.8">4</text>
<text x="30.9" y="54.3">2</text>
<text x="35.9" y="58.7">GRD</text>
<text x="52.8" y="55.6">C?</text>
<text x="63.5" y="59.1">P?</text>
<text x="99.2" y="58.2">*?</text>
<text x="102.6" y="59.6">C?</text>
<text x="173.6" y="58">2</text>
<text x="174.1" y="59.8">3</text>
<text x="186.6" y="58.9">6</text>
<text x="19.7" y="62.2">GNDS</text>
<text x="19.7" y="60.4">Shield</text>
<text x="27.4" y="60.5">5</text>
<text x="27.4" y="62.3">6</text>
<text x="30.9" y="61.4">6</text>
<text x="32" y="64.9">GNDS</text>
<text x="37.5" y="64.9">GNDA</text>
<text x="85.7" y="62.6">P?</text>
<text x="132" y="60.9">P?</text>
<text x="183.4" y="63.4">N</text>
<text x="186.6" y="61.6">1</text>
<text x="186.6" y="63.5">5</text>
<text x="186.6" y="65.7">7</text>
<text x="240.2" y="61.9">KT?</text>
<text x="19.3" y="70.5">Shield</text>
<text x="19.3" y="68.7">GNDS</text>
<text x="19.5" y="67">Цепь</text>
<text x="27.3" y="70.7">2</text>
<text x="27.5" y="68.9">1</text>
<text x="30.7" y="68">1</text>
<text x="30.7" y="69.8">2</text>
<text x="36.1" y="68.9">GNDS</text>
<text x="82.8" y="68.9">+55</text>
<text x="146.7" y="70.3">GNDA</text>
<text x="152.6" y="70.3">GNDA</text>
<text x="182" y="66.5">+U</text>
<text x="182.4" y="68.3">-U</text>
<text x="186.6" y="67.4">4</text>
<text x="197.2" y="66.5">+15</text>
<text x="205.5" y="68.3">-15</text>
<text x="236.6" y="67.3">C?</text>
<text x="31.8" y="75.1">GNDA</text>
<text x="91.5" y="72.4">-55</text>
<text x="99.2" y="75.2">LT6090</text>
<text x="160.8" y="75.1">GNDA</text>
<text x="194.4" y="72.7">C?</text>
<text x="202.8" y="72.5">C?</text>
<text x="87.7" y="78.3">C?</text>
<text x="96.4" y="78.3">C?</text>
<text x="168.6" y="81.5">GNDA</text>
<text x="191.9" y="83.7">GNDA</text>
<text x="200.3" y="83.5">GNDA</text>
<text x="225.6" y="79.9">2</text>
<text x="226.1" y="81.7">3</text>
<text x="238.6" y="83.5">1</text>
<text x="238.6" y="80.8">6</text>
<text x="25.9" y="86.5">NV</text>
<text x="35.8" y="88.6">C?</text>
<text x="49.6" y="87.5">R?</text>
<text x="85.3" y="89.1">GNDA</text>
<text x="94.1" y="89.1">GNDA</text>
<text x="234" y="88.5">+U</text>
<text x="235.4" y="85.3">N</text>
<text x="238.6" y="85.4">5</text>
<text x="238.6" y="89.4">4</text>
<text x="238.6" y="87.6">7</text>
<text x="259.4" y="88.4">+15</text>
<text x="58.7" y="93.2">C?</text>
<text x="234.4" y="90.3">-U</text>
<text x="243.9" y="93.5">C?</text>
<text x="248.9" y="90.2">-15</text>
<text x="254.4" y="93.5">C?</text>
<text x="35.4" y="97.3">R?</text>
<text x="49.8" y="97.2">R?</text>
<text x="69.1" y="101">*?</text>
<text x="82.5" y="96.6">P?</text>
<text x="177.4" y="96.4">GNDA</text>
<text x="27.4" y="102.7">FV?</text>
<text x="43.1" y="102.7">FV?</text>
<text x="241.4" y="103.7">GNDA</text>
<text x="251.9" y="103.7">GNDA</text>
<text x="265.9" y="106.8">GNDA</text>
<text x="52.6" y="111.8">+55</text>
<text x="94.3" y="109.7">GNDS</text>
<text x="127.6" y="112.4">2</text>
<text x="140.6" y="113.3">6</text>
<text x="176.8" y="110.6">0V1</text>
<text x="235.5" y="112.1">3</text>
<text x="235.8" y="110.4">1</text>
<text x="239" y="113">S1</text>
<text x="239" y="111.3">E1</text>
<text x="243" y="111.1">SW</text>
<text x="247.6" y="111.8">D1</text>
<text x="252" y="110.9">2</text>
<text x="61.4" y="115.3">-55</text>
<text x="69.1" y="118.1">LT6090</text>
<text x="128.1" y="114.2">3</text>
<text x="136" y="119.5">+U</text>
<text x="140.6" y="118.6">7</text>
<text x="145.6" y="119.5">+15</text>
<text x="161.1" y="117.7">0V</text>
<text x="234.9" y="119.9">11</text>
<text x="235" y="118.2">9</text>
<text x="235.5" y="114.1">8</text>
<text x="235.5" y="115.9">6</text>
<text x="238.5" y="119">E3</text>
<text x="239" y="115">E4</text>
<text x="239" y="116.8">S4</text>
<text x="247.4" y="115.9">D4</text>
<text x="252" y="119.3">10</text>
<text x="252" y="115">7</text>
<text x="268.4" y="114.3">C?</text>
<text x="25" y="122.6">GNDA</text>
<text x="40.7" y="122.6">GNDA</text>
<text x="57.6" y="121.1">C?</text>
<text x="66.3" y="121.1">C?</text>
<text x="136.4" y="121.3">-U</text>
<text x="140.6" y="120.4">4</text>
<text x="145.6" y="121.3">-15</text>
<text x="234.1" y="122.3">16</text>
<text x="234.7" y="124">14</text>
<text x="238.5" y="123.1">E2</text>
<text x="239" y="124.9">S2</text>
<text x="239" y="120.8">S3</text>
<text x="247.4" y="124.2">D2</text>
<text x="247.4" y="120.1">D3</text>
<text x="252" y="123.3">15</text>
<text x="262.4" y="124.1">GNDA</text>
<text x="55.2" y="132">GNDA</text>
<text x="64" y="132">GNDA</text>
<text x="176.2" y="128.2">GNDA</text>
<text x="247.4" y="130.1">+U</text>
<text x="247.4" y="127.4">VL</text>
<text x="248.2" y="131.9">G</text>
<text x="252" y="129.2">13</text>
<text x="252" y="126.5">12</text>
<text x="252" y="131">5</text>
<text x="272.3" y="127.4">+5</text>
<text x="275.6" y="130">+15</text>
<text x="94.2" y="135.2">GNDA</text>
<text x="247.8" y="133.6">-U</text>
<text x="252" y="132.8">4</text>
<text x="263.9" y="133.6">-15</text>
<text x="45.8" y="140.7">GNDA</text>
<text x="54.4" y="140.7">GNDA</text>
<text x="64.7" y="139.8">GNDA</text>
<text x="73.3" y="139.8">GNDA</text>
<text x="82.7" y="139.7">GNDA</text>
<text x="91.3" y="139.8">GNDA</text>
<text x="100.9" y="139.5">GNDA</text>
<text x="109.4" y="139.5">GNDA</text>
<text x="118.9" y="139.4">GNDA</text>
<text x="127.5" y="139.4">GNDA</text>
<text x="259.7" y="139">C?</text>
<text x="271.9" y="139">C?</text>
<text x="56.6" y="147.5">C?</text>
<text x="66.9" y="147.4">C?</text>
<text x="75.5" y="146.6">C?</text>
<text x="84.9" y="147.4">C?</text>
<text x="93.5" y="146.6">C?</text>
<text x="103.1" y="147.1">C?</text>
<text x="111.6" y="146.3">C?</text>
<text x="121.1" y="147.1">C?</text>
<text x="129.7" y="146.3">C?</text>
<text x="257.2" y="149.2">GNDA</text>
<text x="269.5" y="149.2">GNDA</text>
<text x="31" y="152.9">Цепь</text>
<text x="33.4" y="154.6">+55B</text>
<text x="38.9" y="154.8">1</text>
<text x="42.2" y="155.7">2</text>
<text x="42.2" y="153.9">1</text>
<text x="60.3" y="154.8">+55</text>
<text x="79.4" y="153.7">+12</text>
<text x="97.4" y="153.7">+12R</text>
<text x="115.5" y="153.4">+5R</text>
<text x="133.6" y="153.4">+5</text>
<text x="32.9" y="159.9">+12BR 4</text>
<text x="33.4" y="156.4">+12B</text>
<text x="33.4" y="158.2">+12B</text>
<text x="33.4" y="161.7">GNDI</text>
<text x="38.7" y="161.9">5</text>
<text x="38.7" y="156.6">2</text>
<text x="38.7" y="158.4">3</text>
<text x="42.2" y="159.3">4</text>
<text x="42.2" y="161">5</text>
<text x="42.2" y="157.5">3</text>
<text x="53" y="161.9">GNDA</text>
<text x="33.6" y="165.3">-12B</text>
<text x="33.6" y="167">-55B</text>
<text x="33.6" y="163.5">-12B</text>
<text x="38.7" y="163.7">6</text>
<text x="38.7" y="167.3">8</text>
<text x="38.7" y="165.5">7</text>
<text x="42.2" y="162.8">6</text>
<text x="42.2" y="166.4">8</text>
<text x="42.2" y="164.6">7</text>
<text x="61.6" y="167.3">-55</text>
<text x="82.4" y="164.4">-12</text>
<text x="90.3" y="167.3">GNDI</text>
<text x="90.3" y="165.6">+5BR</text>
<text x="90.7" y="163.8">Цепь</text>
<text x="98.4" y="167.4">2</text>
<text x="98.6" y="165.7">1</text>
<text x="101.9" y="164.8">1</text>
<text x="101.9" y="166.5">2</text>
<text x="115.1" y="167.5">GNDA</text>
<text x="56.5" y="171">C?</text>
<text x="68.4" y="169.7">C?</text>
<text x="78" y="171.2">C?</text>
<text x="89.8" y="170.9">+15B</text>
<text x="90.3" y="172.7">GNDS</text>
<text x="90.3" y="169.1">+5BI</text>
<text x="98.4" y="172.8">5</text>
<text x="98.4" y="169.2">3</text>
<text x="98.4" y="171">4</text>
<text x="101.9" y="168.3">3</text>
<text x="101.9" y="171.9">5</text>
<text x="101.9" y="173.7">6</text>
<text x="101.9" y="170.1">4</text>
<text x="107.1" y="172.8">GNDS</text>
<text x="149.3" y="171">+15</text>
<text x="90.5" y="174.5">-15B</text>
<text x="98.4" y="174.5">6</text>
<text x="114.8" y="178.3">C?</text>
<text x="123.2" y="178.6">C?</text>
<text x="128.3" y="174.5">-15</text>
<text x="138.6" y="179.2">C?</text>
<text x="144.7" y="177.7">C?</text>
<text x="45.8" y="181.2">GNDA</text>
<text x="54.3" y="181.7">GNDA</text>
<text x="66.2" y="180.8">GNDA</text>
<text x="75.8" y="182">GNDA</text>
<text x="176.9" y="182.5">GND</text>
<text x="183.5" y="184.3">GNDA</text>
<text x="209.3" y="180.6">GNDA</text>
<text x="112.6" y="189.3">GNDA</text>
<text x="120.9" y="189.3">GNDA</text>
<text x="133.1" y="187.3">GNDA</text>
<text x="142.5" y="188.6">GNDA</text>
<text x="157.6" y="188.5">+5</text>
<text x="172.9" y="188.5">+5R</text>
</g>
<text font-size=".3" x="8.5" y="205.6">ALTIUM GOSTBOM2.0 KEV</text>
</svg>
